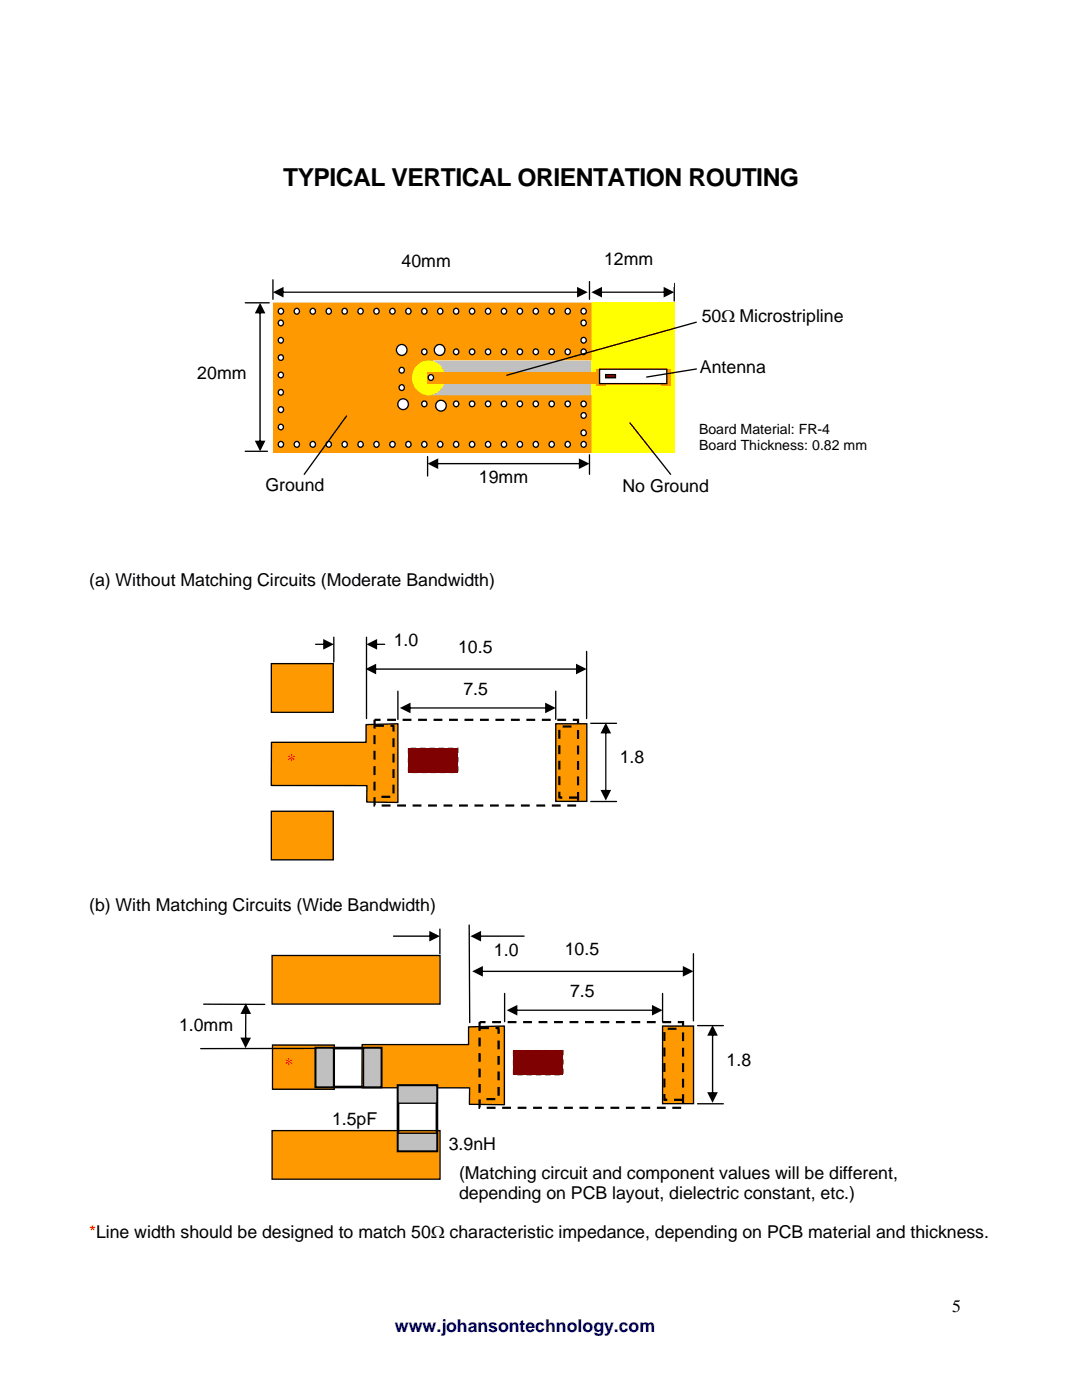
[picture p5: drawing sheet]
<svg xmlns="http://www.w3.org/2000/svg" width="216mm" height="279mm" viewBox="0 0 216 279" stroke-linecap="round" stroke-linejoin="round" font-family="sans-serif">
<path d="M118 60.3h16.7v30h-16.7z" fill="#ffff01"/>
<path d="M85.3 71.9h32.7v7h-32.7z" fill="#c0c0c0"/>
<path d="M54.5 60.4h63.5v11.5h-33v7h33v11.5h-63.5z" fill-rule="evenodd" fill="#ff9901"/>
<path d="M83.2 72.9a3.4 3.4 0 0 1 5 .4 3.4 3.4 0 0 1-.8 5 3.4 3.4 0 0 1-4.5-.8 3.4 3.4 0 0 1 .3-4.6z" fill-rule="evenodd" fill="#ffff01"/>
<path d="M85.2 74.2h33.9v2.3h-33.9z" fill="#ff9901"/>
<circle cx="86" cy="75.3" r=".55" fill="#fff"/>
<circle cx="86" cy="75.3" r=".55" fill="none" stroke="#010101" stroke-width=".26"/>
<circle cx="80.2" cy="73.9" r=".56" fill="#fff"/>
<circle cx="80.2" cy="73.9" r=".56" fill="none" stroke="#010101" stroke-width=".26"/>
<circle cx="91" cy="80.6" r=".55" fill="#fff"/>
<circle cx="91" cy="80.6" r=".55" fill="none" stroke="#010101" stroke-width=".26"/>
<circle cx="94.2" cy="80.6" r=".56" fill="#fff"/>
<circle cx="94.2" cy="80.6" r=".56" fill="none" stroke="#010101" stroke-width=".26"/>
<circle cx="97.4" cy="80.6" r=".55" fill="#fff"/>
<circle cx="97.4" cy="80.6" r=".55" fill="none" stroke="#010101" stroke-width=".26"/>
<circle cx="100.6" cy="80.6" r=".55" fill="#fff"/>
<circle cx="100.6" cy="80.6" r=".55" fill="none" stroke="#010101" stroke-width=".26"/>
<circle cx="103.7" cy="80.6" r=".55" fill="#fff"/>
<circle cx="103.7" cy="80.6" r=".55" fill="none" stroke="#010101" stroke-width=".26"/>
<circle cx="106.9" cy="80.6" r=".55" fill="#fff"/>
<circle cx="106.9" cy="80.6" r=".55" fill="none" stroke="#010101" stroke-width=".26"/>
<circle cx="110.1" cy="80.6" r=".55" fill="#fff"/>
<circle cx="110.1" cy="80.6" r=".55" fill="none" stroke="#010101" stroke-width=".26"/>
<circle cx="113.3" cy="80.6" r=".55" fill="#fff"/>
<circle cx="113.3" cy="80.6" r=".55" fill="none" stroke="#010101" stroke-width=".26"/>
<circle cx="116.5" cy="80.6" r=".55" fill="#fff"/>
<circle cx="116.5" cy="80.6" r=".55" fill="none" stroke="#010101" stroke-width=".26"/>
<circle cx="84.7" cy="80.6" r=".55" fill="#fff"/>
<circle cx="84.7" cy="80.6" r=".55" fill="none" stroke="#010101" stroke-width=".26"/>
<circle cx="91" cy="70.2" r=".55" fill="#fff"/>
<circle cx="91" cy="70.2" r=".55" fill="none" stroke="#010101" stroke-width=".26"/>
<circle cx="94.2" cy="70.2" r=".56" fill="#fff"/>
<circle cx="94.2" cy="70.2" r=".56" fill="none" stroke="#010101" stroke-width=".26"/>
<circle cx="97.4" cy="70.2" r=".55" fill="#fff"/>
<circle cx="97.4" cy="70.2" r=".55" fill="none" stroke="#010101" stroke-width=".26"/>
<circle cx="100.6" cy="70.2" r=".55" fill="#fff"/>
<circle cx="100.6" cy="70.2" r=".55" fill="none" stroke="#010101" stroke-width=".26"/>
<circle cx="103.7" cy="70.2" r=".55" fill="#fff"/>
<circle cx="103.7" cy="70.2" r=".55" fill="none" stroke="#010101" stroke-width=".26"/>
<circle cx="106.9" cy="70.2" r=".55" fill="#fff"/>
<circle cx="106.9" cy="70.2" r=".55" fill="none" stroke="#010101" stroke-width=".26"/>
<circle cx="110.1" cy="70.2" r=".55" fill="#fff"/>
<circle cx="110.1" cy="70.2" r=".55" fill="none" stroke="#010101" stroke-width=".26"/>
<circle cx="113.3" cy="70.2" r=".55" fill="#fff"/>
<circle cx="113.3" cy="70.2" r=".55" fill="none" stroke="#010101" stroke-width=".26"/>
<circle cx="116.5" cy="70.2" r=".55" fill="#fff"/>
<circle cx="116.5" cy="70.2" r=".55" fill="none" stroke="#010101" stroke-width=".26"/>
<circle cx="87.7" cy="69.8" r="1.08" fill="#fff"/>
<circle cx="87.7" cy="69.8" r="1.08" fill="none" stroke="#010101" stroke-width=".26"/>
<circle cx="84.7" cy="70.2" r=".55" fill="#fff"/>
<circle cx="84.7" cy="70.2" r=".55" fill="none" stroke="#010101" stroke-width=".26"/>
<circle cx="88" cy="81" r="1.07" fill="#fff"/>
<circle cx="88" cy="81" r="1.07" fill="none" stroke="#010101" stroke-width=".26"/>
<circle cx="80.2" cy="69.8" r="1.08" fill="#fff"/>
<circle cx="80.2" cy="69.8" r="1.08" fill="none" stroke="#010101" stroke-width=".26"/>
<circle cx="80.4" cy="80.7" r="1.07" fill="#fff"/>
<circle cx="80.4" cy="80.7" r="1.07" fill="none" stroke="#010101" stroke-width=".26"/>
<circle cx="80.2" cy="77.3" r=".56" fill="#fff"/>
<circle cx="80.2" cy="77.3" r=".56" fill="none" stroke="#010101" stroke-width=".26"/>
<circle cx="91" cy="88.7" r=".56" fill="#fff"/>
<circle cx="91" cy="88.7" r=".56" fill="none" stroke="#010101" stroke-width=".26"/>
<circle cx="94.2" cy="88.7" r=".56" fill="#fff"/>
<circle cx="94.2" cy="88.7" r=".56" fill="none" stroke="#010101" stroke-width=".26"/>
<circle cx="97.4" cy="88.7" r=".56" fill="#fff"/>
<circle cx="97.4" cy="88.7" r=".56" fill="none" stroke="#010101" stroke-width=".26"/>
<circle cx="100.6" cy="88.7" r=".56" fill="#fff"/>
<circle cx="100.6" cy="88.7" r=".56" fill="none" stroke="#010101" stroke-width=".26"/>
<circle cx="103.7" cy="88.7" r=".56" fill="#fff"/>
<circle cx="103.7" cy="88.7" r=".56" fill="none" stroke="#010101" stroke-width=".26"/>
<circle cx="106.9" cy="88.7" r=".56" fill="#fff"/>
<circle cx="106.9" cy="88.7" r=".56" fill="none" stroke="#010101" stroke-width=".26"/>
<circle cx="110.1" cy="88.7" r=".56" fill="#fff"/>
<circle cx="110.1" cy="88.7" r=".56" fill="none" stroke="#010101" stroke-width=".26"/>
<circle cx="113.3" cy="88.7" r=".56" fill="#fff"/>
<circle cx="113.3" cy="88.7" r=".56" fill="none" stroke="#010101" stroke-width=".26"/>
<circle cx="116.5" cy="88.7" r=".56" fill="#fff"/>
<circle cx="116.5" cy="88.7" r=".56" fill="none" stroke="#010101" stroke-width=".26"/>
<circle cx="62.4" cy="88.7" r=".56" fill="#fff"/>
<circle cx="62.4" cy="88.7" r=".56" fill="none" stroke="#010101" stroke-width=".26"/>
<circle cx="65.6" cy="88.7" r=".56" fill="#fff"/>
<circle cx="65.6" cy="88.7" r=".56" fill="none" stroke="#010101" stroke-width=".26"/>
<circle cx="68.8" cy="88.7" r=".56" fill="#fff"/>
<circle cx="68.8" cy="88.7" r=".56" fill="none" stroke="#010101" stroke-width=".26"/>
<circle cx="71.9" cy="88.7" r=".56" fill="#fff"/>
<circle cx="71.9" cy="88.7" r=".56" fill="none" stroke="#010101" stroke-width=".26"/>
<circle cx="75.1" cy="88.7" r=".56" fill="#fff"/>
<circle cx="75.1" cy="88.7" r=".56" fill="none" stroke="#010101" stroke-width=".26"/>
<circle cx="78.3" cy="88.7" r=".56" fill="#fff"/>
<circle cx="78.3" cy="88.7" r=".56" fill="none" stroke="#010101" stroke-width=".26"/>
<circle cx="81.5" cy="88.7" r=".56" fill="#fff"/>
<circle cx="81.5" cy="88.7" r=".56" fill="none" stroke="#010101" stroke-width=".26"/>
<circle cx="84.7" cy="88.7" r=".56" fill="#fff"/>
<circle cx="84.7" cy="88.7" r=".56" fill="none" stroke="#010101" stroke-width=".26"/>
<circle cx="87.8" cy="88.7" r=".56" fill="#fff"/>
<circle cx="87.8" cy="88.7" r=".56" fill="none" stroke="#010101" stroke-width=".26"/>
<circle cx="56" cy="88.7" r=".56" fill="#fff"/>
<circle cx="56" cy="88.7" r=".56" fill="none" stroke="#010101" stroke-width=".26"/>
<circle cx="59.2" cy="88.7" r=".56" fill="#fff"/>
<circle cx="59.2" cy="88.7" r=".56" fill="none" stroke="#010101" stroke-width=".26"/>
<circle cx="91" cy="62.1" r=".56" fill="#fff"/>
<circle cx="91" cy="62.1" r=".56" fill="none" stroke="#010101" stroke-width=".26"/>
<circle cx="94.2" cy="62.1" r=".56" fill="#fff"/>
<circle cx="94.2" cy="62.1" r=".56" fill="none" stroke="#010101" stroke-width=".26"/>
<circle cx="97.4" cy="62.1" r=".56" fill="#fff"/>
<circle cx="97.4" cy="62.1" r=".56" fill="none" stroke="#010101" stroke-width=".26"/>
<circle cx="100.6" cy="62.1" r=".56" fill="#fff"/>
<circle cx="100.6" cy="62.1" r=".56" fill="none" stroke="#010101" stroke-width=".26"/>
<circle cx="103.7" cy="62.1" r=".56" fill="#fff"/>
<circle cx="103.7" cy="62.1" r=".56" fill="none" stroke="#010101" stroke-width=".26"/>
<circle cx="106.9" cy="62.1" r=".56" fill="#fff"/>
<circle cx="106.9" cy="62.1" r=".56" fill="none" stroke="#010101" stroke-width=".26"/>
<circle cx="110.1" cy="62.1" r=".56" fill="#fff"/>
<circle cx="110.1" cy="62.1" r=".56" fill="none" stroke="#010101" stroke-width=".26"/>
<circle cx="113.3" cy="62.1" r=".56" fill="#fff"/>
<circle cx="113.3" cy="62.1" r=".56" fill="none" stroke="#010101" stroke-width=".26"/>
<circle cx="116.5" cy="62.1" r=".56" fill="#fff"/>
<circle cx="116.5" cy="62.1" r=".56" fill="none" stroke="#010101" stroke-width=".26"/>
<circle cx="62.4" cy="62.1" r=".56" fill="#fff"/>
<circle cx="62.4" cy="62.1" r=".56" fill="none" stroke="#010101" stroke-width=".26"/>
<circle cx="65.6" cy="62.1" r=".56" fill="#fff"/>
<circle cx="65.6" cy="62.1" r=".56" fill="none" stroke="#010101" stroke-width=".26"/>
<circle cx="68.8" cy="62.1" r=".56" fill="#fff"/>
<circle cx="68.8" cy="62.1" r=".56" fill="none" stroke="#010101" stroke-width=".26"/>
<circle cx="71.9" cy="62.1" r=".56" fill="#fff"/>
<circle cx="71.9" cy="62.1" r=".56" fill="none" stroke="#010101" stroke-width=".26"/>
<circle cx="75.1" cy="62.1" r=".56" fill="#fff"/>
<circle cx="75.1" cy="62.1" r=".56" fill="none" stroke="#010101" stroke-width=".26"/>
<circle cx="78.3" cy="62.1" r=".56" fill="#fff"/>
<circle cx="78.3" cy="62.1" r=".56" fill="none" stroke="#010101" stroke-width=".26"/>
<circle cx="81.5" cy="62.1" r=".56" fill="#fff"/>
<circle cx="81.5" cy="62.1" r=".56" fill="none" stroke="#010101" stroke-width=".26"/>
<circle cx="84.7" cy="62.1" r=".56" fill="#fff"/>
<circle cx="84.7" cy="62.1" r=".56" fill="none" stroke="#010101" stroke-width=".26"/>
<circle cx="87.8" cy="62.1" r=".56" fill="#fff"/>
<circle cx="87.8" cy="62.1" r=".56" fill="none" stroke="#010101" stroke-width=".26"/>
<circle cx="56" cy="62.1" r=".56" fill="#fff"/>
<circle cx="56" cy="62.1" r=".56" fill="none" stroke="#010101" stroke-width=".26"/>
<circle cx="59.2" cy="62.1" r=".56" fill="#fff"/>
<circle cx="59.2" cy="62.1" r=".56" fill="none" stroke="#010101" stroke-width=".26"/>
<circle cx="56" cy="64.5" r=".55" fill="#fff"/>
<circle cx="56" cy="64.5" r=".55" fill="none" stroke="#010101" stroke-width=".26"/>
<circle cx="56" cy="67.9" r=".54" fill="#fff"/>
<circle cx="56" cy="67.9" r=".54" fill="none" stroke="#010101" stroke-width=".26"/>
<circle cx="56" cy="71.4" r=".54" fill="#fff"/>
<circle cx="56" cy="71.4" r=".54" fill="none" stroke="#010101" stroke-width=".26"/>
<circle cx="56" cy="74.9" r=".54" fill="#fff"/>
<circle cx="56" cy="74.9" r=".54" fill="none" stroke="#010101" stroke-width=".26"/>
<circle cx="56" cy="78.3" r=".55" fill="#fff"/>
<circle cx="56" cy="78.3" r=".55" fill="none" stroke="#010101" stroke-width=".26"/>
<circle cx="56" cy="81.8" r=".56" fill="#fff"/>
<circle cx="56" cy="81.8" r=".56" fill="none" stroke="#010101" stroke-width=".26"/>
<circle cx="56" cy="85.2" r=".54" fill="#fff"/>
<circle cx="56" cy="85.2" r=".54" fill="none" stroke="#010101" stroke-width=".26"/>
<circle cx="116.5" cy="64.4" r=".55" fill="#fff"/>
<circle cx="116.5" cy="64.4" r=".55" fill="none" stroke="#010101" stroke-width=".26"/>
<circle cx="116.5" cy="67.9" r=".55" fill="#fff"/>
<circle cx="116.5" cy="67.9" r=".55" fill="none" stroke="#010101" stroke-width=".26"/>
<circle cx="116.5" cy="82.9" r=".55" fill="#fff"/>
<circle cx="116.5" cy="82.9" r=".55" fill="none" stroke="#010101" stroke-width=".26"/>
<circle cx="116.5" cy="86.3" r=".56" fill="#fff"/>
<circle cx="116.5" cy="86.3" r=".56" fill="none" stroke="#010101" stroke-width=".26"/>
<g fill="#ff9901">
<path d="M119 73.7h1.9v3.3h-1.9z"/>
<path d="M131.9 73.7h2v3.3h-2z"/>
</g>
<path d="M119.6 73.7h13.4v2.8h-13.4z" fill="#fff"/>
<path d="M119.6 73.7h13.5v2.9h-13.5z" fill="none" stroke="#010101" stroke-width=".26"/>
<path d="M120.9 74.7h1.9v.7h-1.9z" fill="#800101"/>
<path d="M120.9 74.8h1.9v.6h-1.9z" fill="none" stroke="#010101" stroke-width=".26"/>
<g fill="#010101">
<path d="M51.8 62.1l.2 .1v26.1l-.1 .1-.1-.1zM51.9 60.4l1.1 2.1h-2.2zM50.8 87.9h2.2l-1.1 2.2z"/>
<path d="M56.1 58.2h59.4l.1 .1-.1 .1h-59.3zM54.5 58.3l2.1-1v2.1zM115.1 57.3l2.2 1-2.2 1.1z"/>
</g>
<path d="M54.5 55.8v3.9M117.6 56.2v3.5M48.9 60.4h4.8M48.9 90.1h4.5" fill="none" stroke="#010101" stroke-width=".26"/>
<path d="M77.6 48.8h16.5v8.8h-16.5z" fill="#fff"/>
<path d="M134.5 56.6v3.5" fill="none" stroke="#010101" stroke-width=".26"/>
<path d="M119.7 58.2h13.1l.1 .1-.1 .1h-13zM118 58.3l2.1-1v2.1zM132.4 57.3l2.1 1-2.1 1.1z" fill="#010101"/>
<path d="M118 48.4h16.5v8.9h-16.5z" fill="#fff"/>
<path d="M85.3 91.1v3.9M117.6 90.8v3.9" fill="none" stroke="#010101" stroke-width=".26"/>
<path d="M87 92.4h28.9l.1 .1-.1 .2h-28.8zM85.3 92.5l2.1-1v2.1zM115.5 91.5l2.1 1-2.1 1.1z" fill="#010101"/>
<path d="M139 73.6l-10 1.6M69.2 83l-8.5 11.7M125.7 84.4l8.1 10.3" fill="none" stroke="#010101" stroke-width=".26"/>
<path d="M137.5 59.4h35.4v8.8h-35.4z" fill="#fff"/>
<path d="M138.9 64.3l-37.8 10.6" fill="none" stroke="#010101" stroke-width=".26"/>
<path d="M54.2 148.1h18.8v-3.5l6.4-.2v15.7h-6.2v-3.3h-19.1z" fill-rule="evenodd" fill="#ff9901"/>
<path d="M54.2 148.1h18.8v-3.5l6.4-.2v15.7h-6.2v-3.3h-19.1z" fill="none" stroke="#010101" stroke-width=".26"/>
<path d="M110.9 144.4h6.2v15.5h-6.2z" fill="#ff9901"/>
<path d="M110.9 144.4h6.2v15.5h-6.2z" fill="none" stroke="#010101" stroke-width=".26"/>
<path d="M54.1 132.4h12.4v9.7h-12.4z" fill="#ff9901"/>
<path d="M54.1 132.4h12.4v9.8h-12.4z" fill="none" stroke="#010101" stroke-width=".26"/>
<path d="M54.1 161.9h12.4v9.7h-12.4z" fill="#ff9901"/>
<path d="M54.1 161.9h12.4v9.7h-12.4z" fill="none" stroke="#010101" stroke-width=".26"/>
<path d="M120.8 145.9l.2 .1v12l-.1 .1-.1-.1zM120.9 144.3l1 2.1h-2.1zM119.8 157.6h2.1l-1 2.2z" fill="#010101"/>
<path d="M79.4 137.9v5.7M110.9 137.9v5.7" fill="none" stroke="#010101" stroke-width=".26"/>
<path d="M81.5 141.2h27.6l.2 .1-.2 .1h-27.5zM79.8 141.3l2.1-1.1v2.1zM108.8 140.2l2.1 1.1-2.1 1z" fill="#010101"/>
<path d="M73.1 127.2v16.2" fill="none" stroke="#010101" stroke-width=".26"/>
<path d="M74.6 133.4h40.7l.1 .1-.1 .2h-40.6zM72.9 133.5l2.2-1v2.1zM114.9 132.5l2.2 1-2.2 1.1z" fill="#010101"/>
<path d="M66.6 127.2v4.9" fill="none" stroke="#010101" stroke-width=".26"/>
<g fill="#010101">
<path d="M62.9 128.5h1.9l.2 .1-.2 .1h-1.8zM64.5 127.5l2.1 1.1-2.1 1z"/>
<path d="M74.8 128.5h2l.1 .1-.1 .1h-1.9zM73.1 128.6l2.1-1.1v2.1z"/>
</g>
<path d="M117.1 130v13.4M117.9 144.4h5.1M117.9 160h5.1" fill="none" stroke="#010101" stroke-width=".26"/>
<path d="M74.7 143.7h40.6v17.1h-40.6zM74.8 144.8h3.7v14.2h-3.7" fill="none" stroke="#010101" stroke-width=".44" stroke-dasharray="1.8 1.3" stroke-linecap="butt"/>
<path d="M81.5 149.3h9.8v4.9h-9.8z" fill="#800101"/>
<path d="M81.5 149.4h9.9v4.8h-9.9z" fill="none" stroke="#800101" stroke-width=".26" stroke-dasharray="1.1 .8" stroke-linecap="butt"/>
<path d="M115.3 159.2h-3.7v-14.2h3.7" fill="none" stroke="#010101" stroke-width=".44" stroke-dasharray="1.8 1.3" stroke-linecap="butt"/>
<path d="M54.4 208.6h12.3v8.8h-12.3z" fill="#ff9901"/>
<path d="M54.4 208.6h12.3v8.8h-12.3z" fill="none" stroke="#010101" stroke-width=".26"/>
<path d="M72.3 208.5h21.2v-3.6l7.1-.1v15.7l-6.9-.1v-3.3h-21.5z" fill-rule="evenodd" fill="#ff9901"/>
<path d="M72.3 208.5h21.2v-3.6l7.1-.1v15.7l-6.9-.1v-3.3h-21.5z" fill="none" stroke="#010101" stroke-width=".26"/>
<path d="M132.2 204.8h6.2v15.4h-6.2z" fill="#ff9901"/>
<path d="M132.2 204.8h6.2v15.5h-6.2z" fill="none" stroke="#010101" stroke-width=".26"/>
<path d="M54.3 190.7h33.5v9.7h-33.5z" fill="#ff9901"/>
<path d="M54.3 190.7h33.5v9.7h-33.5z" fill="none" stroke="#010101" stroke-width=".26"/>
<path d="M142.1 206.2l.2 .1v12l-.1 .2-.2-.2zM142.2 204.6l1 2.1h-2.1zM141.1 218h2.1l-1 2.1z" fill="#010101"/>
<path d="M100.7 198.3v5.6M132.2 198.3v5.6" fill="none" stroke="#010101" stroke-width=".26"/>
<path d="M102.8 201.5h27.6l.2 .1-.2 .1h-27.5zM101.1 201.6l2.1-1v2.1zM130.1 200.6l2.1 1-2.1 1.1z" fill="#010101"/>
<path d="M93.6 184.6l.1 19.5" fill="none" stroke="#010101" stroke-width=".26"/>
<path d="M95.9 193.8l40.7-.1 .1 .1-.1 .2h-40.6zM94.2 193.8l2.2-1v2.1zM136.2 192.8l2.2 1-2.2 1.1z" fill="#010101"/>
<path d="M87.8 185.4v5" fill="none" stroke="#010101" stroke-width=".26"/>
<g fill="#010101">
<path d="M78.4 186.7h7.6l.1 .1-.1 .2h-7.5zM85.7 185.8l2.1 1-2.1 1.1z"/>
<path d="M95.5 186.7h9.1l.1 .1-.1 .2h-9zM93.9 186.8l2.1-1v2.1z"/>
</g>
<path d="M138.4 190.3v13.4M139.2 204.7h5.1M139.2 220.3h5.1" fill="none" stroke="#010101" stroke-width=".26"/>
<path d="M63 209.2h13.1v7.7h-13.1z" fill="none" stroke="#010101" stroke-width=".53"/>
<path d="M63 209.2h3.5v7.7h-3.5z" fill="#c0c0c0"/>
<path d="M63 209.2h3.5v7.7h-3.5z" fill="none" stroke="#010101" stroke-width=".26"/>
<path d="M72.5 209.2h3.6v7.7h-3.6z" fill="#c0c0c0"/>
<path d="M72.5 209.2h3.6v7.7h-3.6z" fill="none" stroke="#010101" stroke-width=".26"/>
<path d="M54.3 225.6h33.5v9.7h-33.5z" fill="#ff9901"/>
<path d="M54.3 225.6h33.5v9.7h-33.5z" fill="none" stroke="#010101" stroke-width=".26"/>
<path d="M79.4 216.6h7.8v13.1h-7.8z" fill="none" stroke="#010101" stroke-width=".53"/>
<path d="M79.4 216.6h7.8v3.6h-7.8z" fill="#c0c0c0"/>
<path d="M79.4 216.6h7.8v3.6h-7.8z" fill="none" stroke="#010101" stroke-width=".26"/>
<path d="M79.4 226.2h7.8v3.5h-7.8z" fill="#c0c0c0"/>
<path d="M79.4 226.2h7.8v3.5h-7.8z" fill="none" stroke="#010101" stroke-width=".26"/>
<path d="M95.7 204h40.6v17.1h-40.6zM95.8 205.2h3.7v14.2h-3.7" fill="none" stroke="#010101" stroke-width=".44" stroke-dasharray="1.8 1.3" stroke-linecap="butt"/>
<path d="M102.4 209.7h9.9v4.8h-9.9z" fill="#800101"/>
<path d="M102.5 209.7h9.8v4.8h-9.8z" fill="none" stroke="#800101" stroke-width=".26" stroke-dasharray="1.1 .8" stroke-linecap="butt"/>
<path d="M136.2 219.5h-3.6v-14.2h3.6" fill="none" stroke="#010101" stroke-width=".44" stroke-dasharray="1.8 1.3" stroke-linecap="butt"/>
<path d="M40.6 200.4h12.2M62.8 209.2l-22.8 .1" fill="none" stroke="#010101" stroke-width=".26"/>
<path d="M49 201.9l.2 .1-.1 5.4-.1 .2-.1-.2zM49 200.2l1.1 2.2h-2.1zM48 207.1h2.1l-1.1 2.1z" fill="#010101"/>
<text font-size="4.9" x="56.5" y="37.1">TYPICAL VERTICAL ORIENTATION ROUTING</text>
<g font-size="3.5">
<text x="80.1" y="53.3">40mm</text>
<text x="120.5" y="53">12mm</text>
<text x="140" y="64.2">50Ω Microstripline</text>
<text x="39.4" y="75.5">20mm</text>
<text x="139.7" y="74.4">Antenna</text>
<text x="53" y="98">Ground</text>
<text x="95.6" y="96.4">19mm</text>
<text x="124.2" y="98.2">No Ground</text>
<text x="17.8" y="116.9">(a) Without Matching Circuits (Moderate Bandwidth)</text>
<text x="78.6" y="128.9">1.0</text>
<text x="91.4" y="130.3">10.5</text>
<text x="92.5" y="138.6">7.5</text>
<text x="123.7" y="152.3">1.8</text>
<text x="17.8" y="181.8">(b) With Matching Circuits (Wide Bandwidth)</text>
<text x="98.6" y="190.8">1.0</text>
<text x="112.7" y="190.6">10.5</text>
<text x="113.7" y="198.9">7.5</text>
<text x="35.7" y="205.8">1.0mm</text>
<text x="145" y="212.7">1.8</text>
<text x="66.3" y="224.5">1.5pF</text>
<text x="89.5" y="229.5">3.9nH</text>
<text x="91.6" y="235.2">(Matching circuit and component values will be different,</text>
<text x="91.6" y="239.3">depending on PCB layout, dielectric constant, etc.)</text>
<text x="190" y="261.8">5</text>
</g>
<g font-size="3.5" fill="#f00">
<text x="57.3" y="152.8">*</text>
<text x="56.7" y="213.5">*</text>
<text x="17.8" y="247">*Line width should be designed to match 50Ω characteristic impedance, depending on PCB material and thickness.</text>
</g>
<text font-size="3.5" fill="#000080" x="78.8" y="265.9">www.johansontechnology.com</text>
<g font-size="2.8">
<text x="139.5" y="86.6">Board Material: FR-4</text>
<text x="139.5" y="89.8">Board Thickness: 0.82 mm</text>
</g>
</svg>
